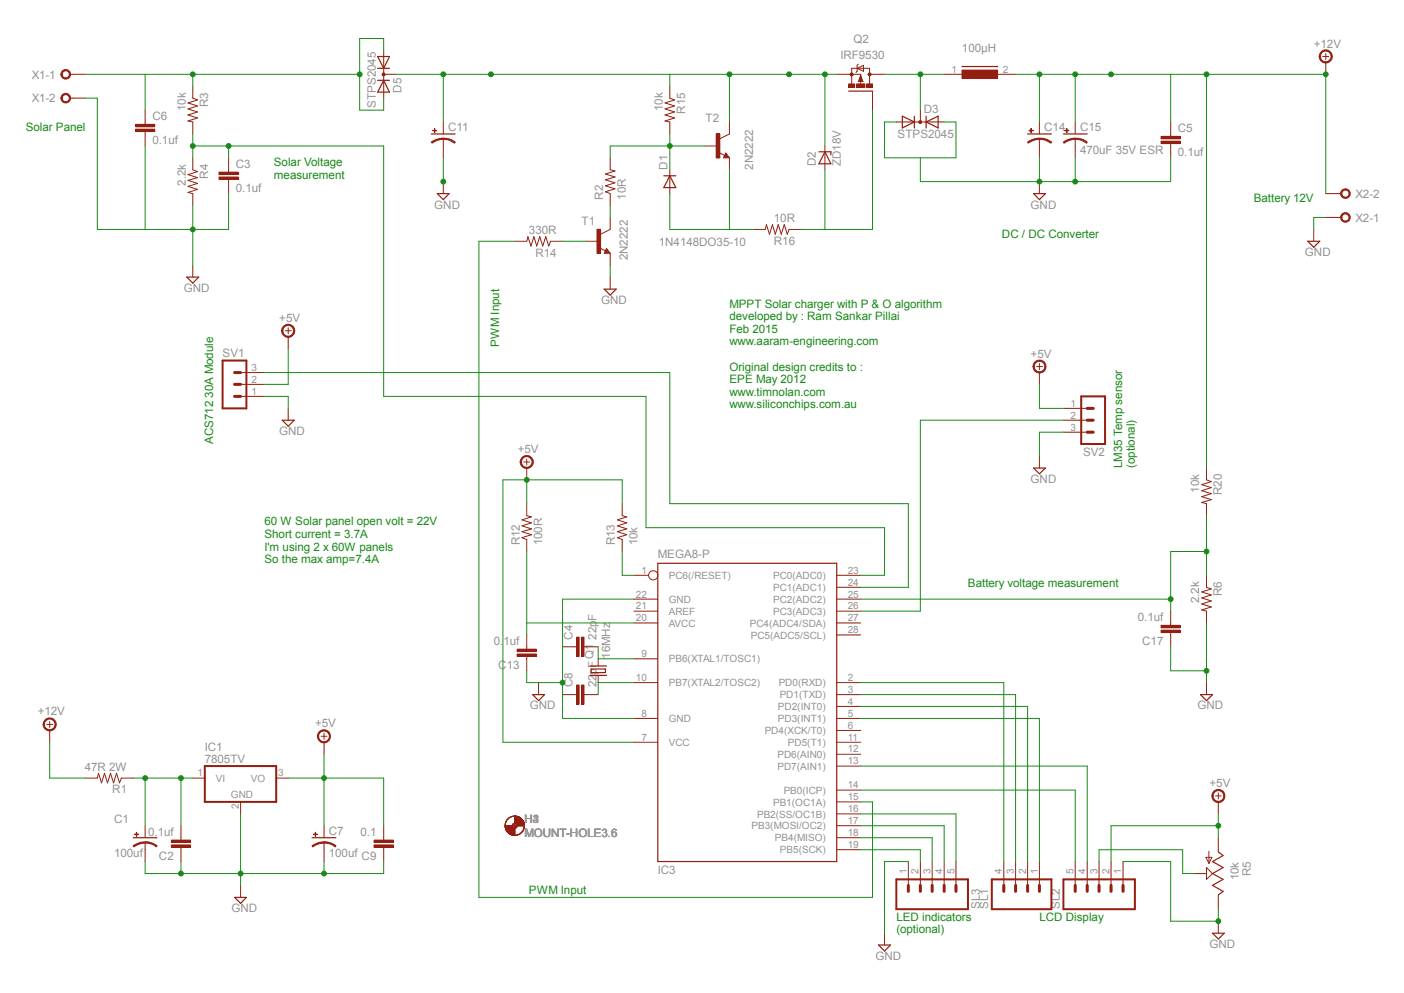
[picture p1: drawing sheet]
<svg xmlns="http://www.w3.org/2000/svg" width="297mm" height="210mm" viewBox="0 0 297 210" stroke-linecap="round" stroke-linejoin="round" font-family="sans-serif">
<path d="M179.5 19.3h5.1M139.2 119.1h37.8v63.1h-37.8z" fill="none" stroke="#941e0f" stroke-width=".25"/>
<g fill="none" stroke="#941e0f" stroke-width=".21">
<path d="M179.5 15.7h2.6v.3M181.3 14.4l1.4-.6v1.3zM181.6 13.6l-.3 .2v1.3l-.2 .2M182.1 17.1v.9M182.1 16l.4 1.2h-.9zM183.9 17.7v-3.3h-3.7v3.4M183.9 15.7h.7M184.6 19.3v1.5M134.1 139.3h5.1M134.1 126.7h5.1M134.1 129.2h5.1M134.1 131.7h5.1"/>
<path d="M134.1 121.7h3.1M177 126.7h5.1M177 129.2h5.1M177 131.7h5.1M177 134.3h5.1M177 124.2h5.1M177 121.7h5.1M134.1 144.4h5.1M134.1 151.9h5.1M134.1 157h5.1M177 144.4h5.1M177 151.9h5.1"/>
<path d="M177 157h5.1M177 159.5h5.1M177 154.5h5.1M177 149.4h5.1M177 146.9h5.1M177 179.7h5.1M177 177.2h5.1M177 174.6h5.1M177 172.1h5.1M177 169.6h5.1M177 167.1h5.1M177 162h5.1"/>
<circle cx="138.2" cy="121.7" r=".98"/>
</g>
<path d="M182.1 16.9v.2h.2l-.2-.9-.3 .9" fill="none" stroke="#941e0f" stroke-width=".34"/>
<path d="M183.7 15.5l.2-.1 .3 .1v.5h-.5l-.1-.3z" fill-rule="evenodd" fill="#941e0f"/>
<path d="M183.7 15.5l.2-.1 .3 .1v.5h-.5l-.1-.3z" fill="none" stroke="#941e0f" stroke-width=".21"/>
<path d="M179.9 15.5l.3-.1 .2 .1 .1 .2-.1 .3h-.5z" fill-rule="evenodd" fill="#941e0f"/>
<path d="M179.9 15.5l.3-.1 .2 .1 .1 .2-.1 .3h-.5z" fill="none" stroke="#941e0f" stroke-width=".21"/>
<path d="M179.5 17.8h1.3v.7h-1.3z" fill-rule="evenodd" fill="#941e0f"/>
<path d="M179.5 17.8h1.3v.7h-1.3z" fill="none" stroke="#941e0f" stroke-width=".21"/>
<path d="M183.3 17.8h1.3v.7h-1.3z" fill-rule="evenodd" fill="#941e0f"/>
<path d="M183.3 17.8h1.3v.7h-1.3z" fill="none" stroke="#941e0f" stroke-width=".21"/>
<path d="M181.2 17.8h1.8v.7h-1.8z" fill-rule="evenodd" fill="#941e0f"/>
<path d="M177 15.7h2.5M181.2 17.8h1.8v.7h-1.8zM184.6 15.7h2.5M184.6 20.8v2.5M67.9 155.7h1.3M68.5 155.1v1.2M40.8 164.6h2.5M50.9 169.6v2.5M58.4 164.6h2.6" fill="none" stroke="#941e0f" stroke-width=".21"/>
<path d="M43.3 162h15.1v7.6h-15.1z" fill="none" stroke="#941e0f" stroke-width=".42"/>
<path d="M67.5 154.8a1.38 1.38 0 0 1 2.2 .2 1.38 1.38 0 0 1-.8 2 1.38 1.38 0 0 1-1.8-1.3h.3a1.15 1.15 0 0 1 1.7-.9 1.15 1.15 0 0 1 .2 1.9 1.15 1.15 0 0 1-1.9-.6v-.4h-.3z" fill-rule="evenodd" fill="#941e0f"/>
<path d="M40.8 18.3v2.5l1 .3-2 .7 2 .6-2 .6 2 .7-2 .6 2 .6-2 .7 1 .2v2.5M40.8 33.4v2.5l1 .4-2 .6 2 .7-2 .6 2 .6-2 .6 2 .7-2 .6 1 .2v2.6M48.4 35.9v.5M48.4 37.9v.5M67.5 154.8a1.38 1.38 0 0 1 2.2 .2 1.38 1.38 0 0 1-.8 2 1.38 1.38 0 0 1-1.8-1.3h.3a1.15 1.15 0 0 1 1.7-.9 1.15 1.15 0 0 1 .2 1.9 1.15 1.15 0 0 1-1.9-.6v-.4h-.3zM68.5 157v2.5M50.9 187.2v2.6" fill="none" stroke="#941e0f" stroke-width=".21"/>
<path d="M49.6 189.8h2.5l-1.2 1.2z" fill="none" stroke="#941e0f" stroke-width=".25"/>
<path d="M46.3 37.4h4.1v.5h-4.1z" fill-rule="evenodd" fill="#941e0f"/>
<path d="M46.3 37.4h4.1v.5h-4.1z" fill="none" stroke="#941e0f" stroke-width=".21"/>
<path d="M46.3 36.4h4.1v.5h-4.1z" fill-rule="evenodd" fill="#941e0f"/>
<path d="M141.7 18.3v2.5l1 .3-2 .7 2 .6-2 .6 2 .7-2 .6 2 .6-2 .7 1 .2v2.5M46.3 36.4h4.1v.5h-4.1zM48.4 33.4v2.5M48.4 38.4v2.5M93.8 29.3v1.6M108.9 51h2.5l.3-1 .6 2 .7-2 .5 2 .7-2 .6 2 .6-2 .7 2 .4-1h2.5M129.1 58.6v2.5M159.3 48.5h2.6l.2-1 .7 2 .6-2 .6 2 .6-2 .7 2 .6-2 .6 2 .4-1h2.6" fill="none" stroke="#941e0f" stroke-width=".21"/>
<path d="M91.2 28.3h5.1M127.8 61.1h2.5l-1.2 1.3z" fill="none" stroke="#941e0f" stroke-width=".25"/>
<path d="M93.8 29.2a3.6 3.6 0 0 1 2.5 .9l-.2 .2a3.3 3.3 0 0 0-2.3-.8z" fill-rule="evenodd" fill="#941e0f"/>
<path d="M93.8 29.2a3.6 3.6 0 0 1 2.5 .9l-.2 .2a3.3 3.3 0 0 0-2.3-.8z" fill="none" stroke="#941e0f" stroke-width=".21"/>
<path d="M91.2 30.1l1.6-.8 1-.1v.3a3.9 3.9 0 0 0-2.4 .8z" fill-rule="evenodd" fill="#941e0f"/>
<path d="M91.2 30.1l1.6-.8 1-.1v.3a3.9 3.9 0 0 0-2.4 .8z" fill="none" stroke="#941e0f" stroke-width=".21"/>
<path d="M91.5 27.6l.9 .1z" fill-rule="evenodd" fill="#941e0f"/>
<path d="M91.5 27.6l.9 .1z" fill="none" stroke="#941e0f" stroke-width=".21"/>
<path d="M91.9 27.2l.1 .8z" fill-rule="evenodd" fill="#941e0f"/>
<path d="M91.9 27.2l.1 .8zM93.8 25.8v2.5M93.8 30.9v2.5M93.8 38.4v2.5" fill="none" stroke="#941e0f" stroke-width=".21"/>
<path d="M203.5 14.1h7.6M92.5 40.9h2.5l-1.2 1.3z" fill="none" stroke="#941e0f" stroke-width=".25"/>
<path d="M203.5 14.8h7.5v1.8h-7.5z" fill-rule="evenodd" fill="#941e0f"/>
<path d="M199.7 15.7h5.1M203.5 14.8h7.5v1.8h-7.5zM209.8 15.7h5M219.9 29.3v1.6" fill="none" stroke="#941e0f" stroke-width=".21"/>
<path d="M217.4 28.3h5" fill="none" stroke="#941e0f" stroke-width=".25"/>
<path d="M219.9 29.2a3.6 3.6 0 0 1 2.6 .9l-.2 .2a3.5 3.5 0 0 0-2.4-.8z" fill-rule="evenodd" fill="#941e0f"/>
<path d="M219.9 29.2a3.6 3.6 0 0 1 2.6 .9l-.2 .2a3.5 3.5 0 0 0-2.4-.8z" fill="none" stroke="#941e0f" stroke-width=".21"/>
<path d="M217.4 30.1a4 4 0 0 1 2.5-.9v.3a4.1 4.1 0 0 0-2.4 .8z" fill-rule="evenodd" fill="#941e0f"/>
<path d="M217.4 30.1a4 4 0 0 1 2.5-.9v.3a4.1 4.1 0 0 0-2.4 .8z" fill="none" stroke="#941e0f" stroke-width=".21"/>
<path d="M217.7 27.6l.8 .1z" fill-rule="evenodd" fill="#941e0f"/>
<path d="M217.7 27.6l.8 .1z" fill="none" stroke="#941e0f" stroke-width=".21"/>
<path d="M218.1 27.2v.8z" fill-rule="evenodd" fill="#941e0f"/>
<path d="M218.1 27.2v.8zM219.9 25.8v2.5M219.9 30.9v2.5M227.5 29.3v1.6" fill="none" stroke="#941e0f" stroke-width=".21"/>
<path d="M225 28.3h5" fill="none" stroke="#941e0f" stroke-width=".25"/>
<path d="M227.5 29.2a3.6 3.6 0 0 1 2.5 .9l-.1 .2a3.5 3.5 0 0 0-2.4-.8z" fill-rule="evenodd" fill="#941e0f"/>
<path d="M227.5 29.2a3.6 3.6 0 0 1 2.5 .9l-.1 .2a3.5 3.5 0 0 0-2.4-.8z" fill="none" stroke="#941e0f" stroke-width=".21"/>
<path d="M225 30.1a4 4 0 0 1 2.5-.9v.3a4.1 4.1 0 0 0-2.4 .8z" fill-rule="evenodd" fill="#941e0f"/>
<path d="M225 30.1a4 4 0 0 1 2.5-.9v.3a4.1 4.1 0 0 0-2.4 .8z" fill="none" stroke="#941e0f" stroke-width=".21"/>
<path d="M225.3 27.6l.8 .1z" fill-rule="evenodd" fill="#941e0f"/>
<path d="M225.3 27.6l.8 .1z" fill="none" stroke="#941e0f" stroke-width=".21"/>
<path d="M225.6 27.2l.1 .8z" fill-rule="evenodd" fill="#941e0f"/>
<path d="M14.8 15.7h.7M219.9 38.4v2.5M225.6 27.2l.1 .8zM227.5 25.8v2.5M227.5 30.9v2.5" fill="none" stroke="#941e0f" stroke-width=".21"/>
<path d="M218.6 40.9h2.5l-1.2 1.3z" fill="none" stroke="#941e0f" stroke-width=".25"/>
<path d="M13.2 15a1.03 1.03 0 0 1 1.6 .2 1.03 1.03 0 0 1-.6 1.5 1.03 1.03 0 0 1-1.3-1h.2a.77 .77 0 0 1 1-.8 .77 .77 0 0 1 .4 1.3 .77 .77 0 0 1-1.3-.2l-.1-.3h-.2z" fill-rule="evenodd" fill="#941e0f"/>
<path d="M13.2 15a1.03 1.03 0 0 1 1.6 .2 1.03 1.03 0 0 1-.6 1.5 1.03 1.03 0 0 1-1.3-1h.2a.77 .77 0 0 1 1-.8 .77 .77 0 0 1 .4 1.3 .77 .77 0 0 1-1.3-.2l-.1-.3h-.2zM15.5 15.7h2.6M14.8 20.8h.7" fill="none" stroke="#941e0f" stroke-width=".21"/>
<path d="M13.2 20a1.03 1.03 0 0 1 1.6 .3 1.03 1.03 0 0 1-.6 1.5 1.03 1.03 0 0 1-1.3-1h.2a.77 .77 0 0 1 1.1-.8 .77 .77 0 0 1 .3 1.3 .77 .77 0 0 1-1.3-.2l-.1-.3h-.2z" fill-rule="evenodd" fill="#941e0f"/>
<path d="M13.2 20a1.03 1.03 0 0 1 1.6 .3 1.03 1.03 0 0 1-.6 1.5 1.03 1.03 0 0 1-1.3-1h.2a.77 .77 0 0 1 1.1-.8 .77 .77 0 0 1 .3 1.3 .77 .77 0 0 1-1.3-.2l-.1-.3h-.2zM15.5 20.8h2.6M40.8 56.1v2.5M110.8 97.7h1.3M111.4 97.1v1.2M111.4 106.5v2.6l1 .2-2 .6 2 .7-2 .6 2 .6-2 .6 2 .7-2 .6 1 .4v2.5M131.6 106.5v2.6l1 .2-2 .6 2 .7-2 .6 2 .6-2 .6 2 .7-2 .6 1 .4v2.5" fill="none" stroke="#941e0f" stroke-width=".21"/>
<path d="M39.5 58.6h2.5l-1.2 1.3z" fill="none" stroke="#941e0f" stroke-width=".25"/>
<path d="M110.7 96.5a1.4 1.4 0 0 1 2 .7 1.4 1.4 0 0 1-1 1.9 1.4 1.4 0 0 1-1.7-1.4h.3a1.13 1.13 0 0 1 1.5-1.1 1.13 1.13 0 0 1 .4 1.8 1.13 1.13 0 0 1-1.8-.3l-.1-.4h-.3l.1-.5z" fill-rule="evenodd" fill="#941e0f"/>
<path d="M110.7 96.5a1.4 1.4 0 0 1 2 .7 1.4 1.4 0 0 1-1 1.9 1.4 1.4 0 0 1-1.7-1.4h.3a1.13 1.13 0 0 1 1.5-1.1 1.13 1.13 0 0 1 .4 1.8 1.13 1.13 0 0 1-1.8-.3l-.1-.4h-.3l.1-.5zM111.4 99v2.5M255.2 99v2.5l1 .4-2 .6 2 .6-2 .7 2 .6-2 .6 2 .7-2 .6 1 .2v2.6M247.6 131.7v.6M247.6 133.8v.5M113.9 144.4v2.5M255.2 144.4v2.5" fill="none" stroke="#941e0f" stroke-width=".21"/>
<path d="M112.7 146.9h2.5l-1.3 1.3zM254 146.9h2.5l-1.3 1.3z" fill="none" stroke="#941e0f" stroke-width=".25"/>
<path d="M245.6 132.3h4.1v.5h-4.1z" fill-rule="evenodd" fill="#941e0f"/>
<path d="M245.6 132.3h4.1v.5h-4.1z" fill="none" stroke="#941e0f" stroke-width=".21"/>
<path d="M245.6 133.3h4.1v.5h-4.1z" fill-rule="evenodd" fill="#941e0f"/>
<path d="M245.6 133.3h4.1v.5h-4.1zM247.6 129.2v2.5M247.6 134.3v2.5M9.9 153.2h1.2M10.5 152.6v1.2" fill="none" stroke="#941e0f" stroke-width=".21"/>
<path d="M9.5 152.3a1.39 1.39 0 0 1 2.2 .2 1.39 1.39 0 0 1-.8 2.1 1.39 1.39 0 0 1-1.8-1.4h.3a1.13 1.13 0 0 1 1.5-1.1 1.13 1.13 0 0 1 .4 1.8 1.13 1.13 0 0 1-1.8-.3l-.1-.4h-.3z" fill-rule="evenodd" fill="#941e0f"/>
<path d="M9.5 152.3a1.39 1.39 0 0 1 2.2 .2 1.39 1.39 0 0 1-.8 2.1 1.39 1.39 0 0 1-1.8-1.4h.3a1.13 1.13 0 0 1 1.5-1.1 1.13 1.13 0 0 1 .4 1.8 1.13 1.13 0 0 1-1.8-.3l-.1-.4h-.3zM10.5 154.5v2.5M18.1 164.6h2.5l.2-1.1 .7 2.1 .6-2.1 .6 2.1 .7-2.1 .6 2.1 .7-2.1 .6 2.1 .4-1h2.5M81.2 177.2v.5M81.2 179.2v.5" fill="none" stroke="#941e0f" stroke-width=".21"/>
<path d="M79.1 177.7h4.1v.5h-4.1z" fill-rule="evenodd" fill="#941e0f"/>
<path d="M79.1 177.7h4.1v.5h-4.1z" fill="none" stroke="#941e0f" stroke-width=".21"/>
<path d="M79.1 178.7h4.1v.5h-4.1z" fill-rule="evenodd" fill="#941e0f"/>
<path d="M38.3 177.2v.5M38.3 179.2v.5M79.1 178.7h4.1v.5h-4.1zM81.2 174.6v2.6M81.2 179.7v2.5" fill="none" stroke="#941e0f" stroke-width=".21"/>
<path d="M36.2 177.7h4.1v.5h-4.1z" fill-rule="evenodd" fill="#941e0f"/>
<path d="M36.2 177.7h4.1v.5h-4.1z" fill="none" stroke="#941e0f" stroke-width=".21"/>
<path d="M36.2 178.7h4.1v.5h-4.1z" fill-rule="evenodd" fill="#941e0f"/>
<path d="M279.8 12h1.3M280.4 11.3v1.3M36.2 178.7h4.1v.5h-4.1zM38.3 174.6v2.6M38.3 179.7v2.5" fill="none" stroke="#941e0f" stroke-width=".21"/>
<path d="M279.4 11.1a1.39 1.39 0 0 1 2.2 .1 1.39 1.39 0 0 1-.8 2.1 1.39 1.39 0 0 1-1.7-1.3h.2a1.13 1.13 0 0 1 1.5-1.2 1.13 1.13 0 0 1 .4 1.9 1.13 1.13 0 0 1-1.8-.4l-.1-.3h-.2z" fill-rule="evenodd" fill="#941e0f"/>
<path d="M279.4 11.1a1.39 1.39 0 0 1 2.2 .1 1.39 1.39 0 0 1-.8 2.1 1.39 1.39 0 0 1-1.7-1.3h.2a1.13 1.13 0 0 1 1.5-1.2 1.13 1.13 0 0 1 .4 1.9 1.13 1.13 0 0 1-1.8-.4l-.1-.3h-.2zM280.4 13.2v2.5M282.9 46h.8" fill="none" stroke="#941e0f" stroke-width=".21"/>
<path d="M283.9 45.2a1.03 1.03 0 0 1 1.6 .3 1.03 1.03 0 0 1-.6 1.5 1.03 1.03 0 0 1-1.3-1h.2a.77 .77 0 0 1 1.1-.8 .77 .77 0 0 1 .3 1.3 .77 .77 0 0 1-1.3-.2l-.1-.3h-.2z" fill-rule="evenodd" fill="#941e0f"/>
<path d="M280.4 46h2.5M282.9 40.9h.8M283.9 45.2a1.03 1.03 0 0 1 1.6 .3 1.03 1.03 0 0 1-.6 1.5 1.03 1.03 0 0 1-1.3-1h.2a.77 .77 0 0 1 1.1-.8 .77 .77 0 0 1 .3 1.3 .77 .77 0 0 1-1.3-.2l-.1-.3h-.2z" fill="none" stroke="#941e0f" stroke-width=".21"/>
<path d="M283.9 40.2a1.03 1.03 0 0 1 1.6 .3 1.03 1.03 0 0 1-.6 1.4 1.03 1.03 0 0 1-1.3-1h.2a.77 .77 0 0 1 1-.7 .77 .77 0 0 1 .4 1.2 .77 .77 0 0 1-1.3-.2l-.1-.3h-.2z" fill-rule="evenodd" fill="#941e0f"/>
<g fill="none" stroke="#941e0f" stroke-width=".21">
<path d="M277.9 48.5v2.5M280.4 40.9h2.5M283.9 40.2a1.03 1.03 0 0 1 1.6 .3 1.03 1.03 0 0 1-.6 1.4 1.03 1.03 0 0 1-1.3-1h.2a.77 .77 0 0 1 1-.7 .77 .77 0 0 1 .4 1.2 .77 .77 0 0 1-1.3-.2l-.1-.3h-.2zM257.1 168.3h1.3M257.7 167.7v1.3M212.3 182.2v5M214.8 182.2v5M217.4 182.2v5M219.9 182.2v5M227.5 182.2v5M230 182.2v5M232.5 182.2v5"/>
<path d="M235 182.2v5M237.6 182.2v5M257.7 194.8v2.6"/>
</g>
<path d="M276.6 51h2.6l-1.3 1.3zM256.5 197.4h2.5l-1.3 1.2z" fill="none" stroke="#941e0f" stroke-width=".25"/>
<path d="M209.8 186h12.6v6.3h-12.6zM225 186h15.1v6.3h-15.1z" fill="none" stroke="#941e0f" stroke-width=".42"/>
<path d="M212.3 187.2v1.3M214.8 187.2v1.3M217.4 187.2v1.3M219.9 187.2v1.3M227.5 187.2v1.3M230 187.2v1.3M232.5 187.2v1.3M235 187.2v1.3M237.6 187.2v1.3" fill="none" stroke="#941e0f" stroke-width=".63"/>
<path d="M256.7 167.4a1.39 1.39 0 0 1 2.2 .1 1.39 1.39 0 0 1-.7 2.1 1.39 1.39 0 0 1-1.8-1.3h.2a1.16 1.16 0 0 1 1.7-.9 1.16 1.16 0 0 1 .2 1.9 1.16 1.16 0 0 1-1.8-.6l-.1-.4h-.2z" fill-rule="evenodd" fill="#941e0f"/>
<path d="M30.7 178.2v1.5M256.7 167.4a1.39 1.39 0 0 1 2.2 .1 1.39 1.39 0 0 1-.7 2.1 1.39 1.39 0 0 1-1.8-1.3h.2a1.16 1.16 0 0 1 1.7-.9 1.16 1.16 0 0 1 .2 1.9 1.16 1.16 0 0 1-1.8-.6l-.1-.4h-.2zM257.7 169.6v2.5" fill="none" stroke="#941e0f" stroke-width=".21"/>
<path d="M28.2 177.2h5" fill="none" stroke="#941e0f" stroke-width=".25"/>
<path d="M30.7 178a4 4 0 0 1 2.5 .9l-.1 .2a3.6 3.6 0 0 0-2.4-.8z" fill-rule="evenodd" fill="#941e0f"/>
<path d="M30.7 178a4 4 0 0 1 2.5 .9l-.1 .2a3.6 3.6 0 0 0-2.4-.8z" fill="none" stroke="#941e0f" stroke-width=".21"/>
<path d="M28.2 178.9l.2-.2a3.7 3.7 0 0 1 2.3-.6v.2a3.9 3.9 0 0 0-2.4 .8z" fill-rule="evenodd" fill="#941e0f"/>
<path d="M28.2 178.9l.2-.2a3.7 3.7 0 0 1 2.3-.6v.2a3.9 3.9 0 0 0-2.4 .8z" fill="none" stroke="#941e0f" stroke-width=".21"/>
<path d="M28.5 176.4l.8 .1z" fill-rule="evenodd" fill="#941e0f"/>
<path d="M28.5 176.4l.8 .1z" fill="none" stroke="#941e0f" stroke-width=".21"/>
<path d="M28.8 176l.1 .9z" fill-rule="evenodd" fill="#941e0f"/>
<path d="M28.8 176l.1 .9zM30.7 174.6v2.6M30.7 179.7v2.5M68.5 178.2v1.5" fill="none" stroke="#941e0f" stroke-width=".21"/>
<path d="M66 177.2h5" fill="none" stroke="#941e0f" stroke-width=".25"/>
<path d="M68.5 178a4 4 0 0 1 2.6 .9l-.2 .2a3.6 3.6 0 0 0-2.4-.8z" fill-rule="evenodd" fill="#941e0f"/>
<path d="M68.5 178a4 4 0 0 1 2.6 .9l-.2 .2a3.6 3.6 0 0 0-2.4-.8z" fill="none" stroke="#941e0f" stroke-width=".21"/>
<path d="M66 178.9l.3-.2a3.7 3.7 0 0 1 2.2-.6v.2a3.9 3.9 0 0 0-2.3 .8z" fill-rule="evenodd" fill="#941e0f"/>
<path d="M66 178.9l.3-.2a3.7 3.7 0 0 1 2.2-.6v.2a3.9 3.9 0 0 0-2.3 .8z" fill="none" stroke="#941e0f" stroke-width=".21"/>
<path d="M66.3 176.4l.8 .1z" fill-rule="evenodd" fill="#941e0f"/>
<path d="M66.3 176.4l.8 .1z" fill="none" stroke="#941e0f" stroke-width=".21"/>
<path d="M66.7 176l.1 .9z" fill-rule="evenodd" fill="#941e0f"/>
<path d="M81.2 13.2v5.1M66.7 176l.1 .9zM68.5 174.6v2.6M68.5 179.7v2.5" fill="none" stroke="#941e0f" stroke-width=".21"/>
<path d="M79.9 12h2.5l-1.2 2.4zM79.9 14.4h2.5M79.9 17h2.5M81.2 17l1.2 2.5h-2.5z" fill="none" stroke="#941e0f" stroke-width=".25"/>
<path d="M80.9 15.5l.3-.1 .2 .1v.5h-.5z" fill-rule="evenodd" fill="#941e0f"/>
<path d="M80.9 15.5l.3-.1 .2 .1v.5h-.5zM81.2 10.7v2.5M81.2 18.3v2.5M81.2 15.7h2.5M126.9 52.5l1.2 .6M128.3 52.5l.8 1.1h-1.3zM129.1 48.5l-2.1 1" fill="none" stroke="#941e0f" stroke-width=".21"/>
<path d="M128.3 53.1l.1 .2h-.3l.2-.5 .5 .6h-.7" fill="none" stroke="#941e0f" stroke-width=".25"/>
<path d="M126.3 48.5h.7v5.1h-.7z" fill-rule="evenodd" fill="#941e0f"/>
<path d="M152.1 32.3l1.2 .6M153.5 32.4l.8 1h-1.3zM154.3 28.3l-2 1M124 51h2.5M126.3 48.5h.7v5.1h-.7zM129.1 46v2.5M129.1 53.6v2.5" fill="none" stroke="#941e0f" stroke-width=".21"/>
<path d="M153.5 32.9l.2 .2h-.4l.2-.5 .6 .6h-.8" fill="none" stroke="#941e0f" stroke-width=".25"/>
<path d="M151.5 28.3h.8v5.1h-.8z" fill-rule="evenodd" fill="#941e0f"/>
<path d="M129.1 33.4v2.5l1 .3-2 .6 2 .6-2 .6 2 .7-2 .6 2 .6-2 .7 1 .3v2.6M141.7 35.9v5M149.3 30.9h2.5M151.5 28.3h.8v5.1h-.8zM154.3 25.8v2.5M154.3 33.4v2.5M174.5 30.9v5M192.1 25.8h5.1" fill="none" stroke="#941e0f" stroke-width=".21"/>
<path d="M140.4 37.2h2.6M141.7 37.2l1.3 2.5h-2.6zM173.2 32.1h2.6v.6M174.5 32.1l1.3 2.5h-2.6zM190.9 24.6l2.5 1.2-2.5 1.3zM193.4 24.6v2.5M195.9 25.8l2.6-1.2v2.5zM195.9 24.6v2.5" fill="none" stroke="#941e0f" stroke-width=".25"/>
<path d="M194.4 25.6h.5v.4h-.5z" fill-rule="evenodd" fill="#941e0f"/>
<path d="M189.6 25.8h2.5M194.4 25.6h.5v.4h-.5zM194.7 23.3v2.5M197.2 25.8h2.5M50.9 78.8h5M60.3 69.9h1.3M61 69.3v1.3M50.9 83.8h5M50.9 81.3h5" fill="none" stroke="#941e0f" stroke-width=".21"/>
<path d="M47.1 76.3h5v10.1h-5z" fill="none" stroke="#941e0f" stroke-width=".42"/>
<path d="M49.6 78.8h1.3M49.6 81.3h1.3M49.6 83.8h1.3" fill="none" stroke="#941e0f" stroke-width=".63"/>
<path d="M59.9 69.1a1.4 1.4 0 0 1 2.2 .1 1.4 1.4 0 0 1-.8 2.1 1.4 1.4 0 0 1-1.7-1.4h.2a1.13 1.13 0 0 1 1.6-1.1 1.13 1.13 0 0 1 .4 1.9 1.13 1.13 0 0 1-1.9-.4l-.1-.4h-.2z" fill-rule="evenodd" fill="#941e0f"/>
<path d="M59.9 69.1a1.4 1.4 0 0 1 2.2 .1 1.4 1.4 0 0 1-.8 2.1 1.4 1.4 0 0 1-1.7-1.4h.2a1.13 1.13 0 0 1 1.6-1.1 1.13 1.13 0 0 1 .4 1.9 1.13 1.13 0 0 1-1.9-.4l-.1-.4h-.2zM61 71.2v2.6M219.3 77.5h1.2M219.9 76.9v1.3M61 86.4v2.5M225 86.4h5M225 88.9h5M225 91.4h5" fill="none" stroke="#941e0f" stroke-width=".21"/>
<path d="M59.7 88.9h2.5l-1.2 1.2z" fill="none" stroke="#941e0f" stroke-width=".25"/>
<path d="M228.7 83.8h5.1v10.1h-5.1z" fill="none" stroke="#941e0f" stroke-width=".42"/>
<path d="M230 91.4h1.3M230 88.9h1.3M230 86.4h1.3" fill="none" stroke="#941e0f" stroke-width=".63"/>
<path d="M218.8 76.6a1.38 1.38 0 0 1 2.2 .1 1.38 1.38 0 0 1-.7 2.1 1.38 1.38 0 0 1-1.8-1.3h.3a1.15 1.15 0 0 1 1.6-.9 1.15 1.15 0 0 1 .2 1.9 1.15 1.15 0 0 1-1.8-.6v-.4h-.3z" fill-rule="evenodd" fill="#941e0f"/>
<path d="M218.8 76.6a1.38 1.38 0 0 1 2.2 .1 1.38 1.38 0 0 1-.7 2.1 1.38 1.38 0 0 1-1.8-1.3h.3a1.15 1.15 0 0 1 1.6-.9 1.15 1.15 0 0 1 .2 1.9 1.15 1.15 0 0 1-1.8-.6v-.4h-.3zM219.9 78.8v2.5M219.9 96.4v2.6M121.5 136.8h.5M123.5 136.8h.5M126.5 139.3v1.5M126.5 142.8v1.6" fill="none" stroke="#941e0f" stroke-width=".21"/>
<path d="M218.6 99h2.5l-1.2 1.2zM124.8 140.8h3.5M124.8 142.8h3.5M125.1 141.5h3v.7h-3z" fill="none" stroke="#941e0f" stroke-width=".25"/>
<path d="M123 134.7h.5v4.1h-.5z" fill-rule="evenodd" fill="#941e0f"/>
<path d="M123 134.7h.5v4.1h-.5z" fill="none" stroke="#941e0f" stroke-width=".21"/>
<path d="M122 134.7h.5v4.1h-.5z" fill-rule="evenodd" fill="#941e0f"/>
<path d="M119 136.8h2.5M122 134.7h.5v4.1h-.5zM124 136.8h2.5M121.5 146.9h.5M123.5 146.9h.5" fill="none" stroke="#941e0f" stroke-width=".21"/>
<path d="M123 144.9h.5v4h-.5z" fill-rule="evenodd" fill="#941e0f"/>
<path d="M123 144.9h.5v4h-.5z" fill="none" stroke="#941e0f" stroke-width=".21"/>
<path d="M122 144.9h.5v4h-.5z" fill-rule="evenodd" fill="#941e0f"/>
<path d="M111.4 136.8v.5M111.4 138.8v.5M119 146.9h2.5M122 144.9h.5v4h-.5zM124 146.9h2.5" fill="none" stroke="#941e0f" stroke-width=".21"/>
<path d="M109.4 137.3h4.1v.5h-4.1z" fill-rule="evenodd" fill="#941e0f"/>
<path d="M109.4 137.3h4.1v.5h-4.1z" fill="none" stroke="#941e0f" stroke-width=".21"/>
<path d="M109.4 138.3h4.1v.5h-4.1z" fill-rule="evenodd" fill="#941e0f"/>
<path d="M247.6 28.3v.5M247.6 30.4v.5M109.4 138.3h4.1v.5h-4.1zM111.4 134.3v2.5M111.4 139.3v2.6" fill="none" stroke="#941e0f" stroke-width=".21"/>
<path d="M245.6 29.9h4.1v.5h-4.1z" fill-rule="evenodd" fill="#941e0f"/>
<path d="M245.6 29.9h4.1v.5h-4.1z" fill="none" stroke="#941e0f" stroke-width=".21"/>
<path d="M245.6 28.8h4.1v.5h-4.1z" fill-rule="evenodd" fill="#941e0f"/>
<path d="M30.7 25.8v.5M30.7 27.8v.5M245.6 28.8h4.1v.5h-4.1zM247.6 25.8v2.5M247.6 30.9v2.5" fill="none" stroke="#941e0f" stroke-width=".21"/>
<path d="M28.7 27.3h4v.5h-4z" fill-rule="evenodd" fill="#941e0f"/>
<path d="M28.7 27.3h4v.5h-4z" fill="none" stroke="#941e0f" stroke-width=".21"/>
<path d="M28.7 26.3h4v.5h-4z" fill-rule="evenodd" fill="#941e0f"/>
<path d="M28.7 26.3h4v.5h-4zM30.7 23.3v2.5M30.7 28.3v2.6M255.2 121.7v2.5l1 .3-2 .7 2 .6-2 .7 2 .6-2 .6 2 .7-2 .6 1 .2v2.5M257.7 177.2v3M252.7 184.7h2.5M255.1 181.3h1.3l-.7 1.3zM255.2 183.5l1.3 1.2-1.3 1.3zM255.7 180v2.6M257.7 189.3v3" fill="none" stroke="#941e0f" stroke-width=".21"/>
<path d="M257.7 180.2l1 .7-2.2 1.3 2.2 1.3-2.2 1.2 2.2 1.3-2.2 1.2 2.2 1.3-1 .8" fill="none" stroke="#941e0f" stroke-width=".25"/>
<path d="M108.9 172.6a1.91 1.91 0 0 1 2 2h-1.5l-.1-.3-.4-.2z" fill-rule="evenodd" fill="#941e0f"/>
<path d="M108.9 172.6a1.91 1.91 0 0 1 2 2h-1.5l-.1-.3-.4-.2z" fill="none" stroke="#941e0f" stroke-width=".21"/>
<path d="M106.9 174.6h1.5l.1 .4 .4 .1v1.6a1.99 1.99 0 0 1-2-2.1z" fill-rule="evenodd" fill="#941e0f"/>
<g fill="none" stroke="#941e0f" stroke-width=".21">
<path d="M106.9 174.6h1.5l.1 .4 .4 .1v1.6a1.99 1.99 0 0 1-2-2.1zM108.4 174.6h1M108.9 174.1v1"/>
<circle cx="108.9" cy="174.6" r="2.04"/>
<circle cx="108.9" cy="174.6" r=".51"/>
</g>
<path d="M108.9 172.6a1.91 1.91 0 0 1 2 2h-1.5l-.1-.3-.4-.2z" fill-rule="evenodd" fill="#941e0f"/>
<path d="M108.9 172.6a1.91 1.91 0 0 1 2 2h-1.5l-.1-.3-.4-.2z" fill="none" stroke="#941e0f" stroke-width=".21"/>
<path d="M106.9 174.6h1.5l.1 .4 .4 .1v1.6a1.99 1.99 0 0 1-2-2.1z" fill-rule="evenodd" fill="#941e0f"/>
<g fill="none" stroke="#941e0f" stroke-width=".21">
<path d="M106.9 174.6h1.5l.1 .4 .4 .1v1.6a1.99 1.99 0 0 1-2-2.1zM108.4 174.6h1M108.9 174.1v1"/>
<circle cx="108.9" cy="174.6" r="2.04"/>
<circle cx="108.9" cy="174.6" r=".51"/>
</g>
<path d="M108.9 172.6a1.91 1.91 0 0 1 2 2h-1.5l-.1-.3-.4-.2z" fill-rule="evenodd" fill="#941e0f"/>
<path d="M108.9 172.6a1.91 1.91 0 0 1 2 2h-1.5l-.1-.3-.4-.2z" fill="none" stroke="#941e0f" stroke-width=".21"/>
<path d="M106.9 174.6h1.5l.1 .4 .4 .1v1.6a1.99 1.99 0 0 1-2-2.1z" fill-rule="evenodd" fill="#941e0f"/>
<g fill="none" stroke="#941e0f" stroke-width=".21">
<path d="M106.9 174.6h1.5l.1 .4 .4 .1v1.6a1.99 1.99 0 0 1-2-2.1zM108.4 174.6h1M108.9 174.1v1"/>
<circle cx="108.9" cy="174.6" r="2.04"/>
<circle cx="108.9" cy="174.6" r=".51"/>
</g>
<path d="M108.9 172.6a1.91 1.91 0 0 1 2 2h-1.5l-.1-.3-.4-.2z" fill-rule="evenodd" fill="#941e0f"/>
<path d="M108.9 172.6a1.91 1.91 0 0 1 2 2h-1.5l-.1-.3-.4-.2z" fill="none" stroke="#941e0f" stroke-width=".21"/>
<path d="M106.9 174.6h1.5l.1 .4 .4 .1v1.6a1.99 1.99 0 0 1-2-2.1z" fill-rule="evenodd" fill="#941e0f"/>
<g fill="none" stroke="#941e0f" stroke-width=".21">
<path d="M106.9 174.6h1.5l.1 .4 .4 .1v1.6a1.99 1.99 0 0 1-2-2.1zM108.4 174.6h1M108.9 174.1v1M187.1 197.4v2.5M192.1 182.2v5M194.7 182.2v5M197.2 182.2v5M199.7 182.2v5M202.2 182.2v5"/>
<circle cx="108.9" cy="174.6" r="2.04"/>
<circle cx="108.9" cy="174.6" r=".51"/>
</g>
<path d="M189.6 186h15.2v6.3h-15.2z" fill="none" stroke="#941e0f" stroke-width=".42"/>
<path d="M192.1 187.2v1.3M194.7 187.2v1.3M197.2 187.2v1.3M199.7 187.2v1.3M202.2 187.2v1.3" fill="none" stroke="#941e0f" stroke-width=".63"/>
<path d="M185.8 199.9h2.6l-1.3 1.2z" fill="none" stroke="#941e0f" stroke-width=".25"/>
<path d="M68.5 159.5v15.1M61 164.6h7.5" fill="none" stroke="#198919" stroke-width=".21"/>
<circle cx="68.5" cy="164.6" r=".51" fill="#198919"/>
<g fill="none" stroke="#198919" stroke-width=".21">
<path d="M111.4 101.5v5M131.6 106.5v-5h-25.2v55.5h27.7M68.5 164.6h12.7v10"/>
<circle cx="68.5" cy="164.6" r=".51"/>
</g>
<circle cx="111.4" cy="101.5" r=".51" fill="#198919"/>
<g fill="none" stroke="#198919" stroke-width=".21">
<path d="M257.7 174.6h-22.7v7.6M257.7 172.1v5.1"/>
<circle cx="111.4" cy="101.5" r=".51"/>
</g>
<circle cx="257.7" cy="174.6" r=".51" fill="#198919"/>
<g fill="none" stroke="#198919" stroke-width=".21">
<path d="M61 73.8v7.5h-5.1M219.9 81.3v5.1h5.1M50.9 172.1v15.1M68.5 182.2v2.5M81.2 182.2v2.5h-30.3"/>
<circle cx="257.7" cy="174.6" r=".51"/>
</g>
<circle cx="68.5" cy="184.7" r=".51" fill="#198919"/>
<circle cx="68.5" cy="184.7" r=".51" fill="none" stroke="#198919" stroke-width=".21"/>
<circle cx="50.9" cy="184.7" r=".51" fill="#198919"/>
<g fill="none" stroke="#198919" stroke-width=".21">
<path d="M30.7 182.2v2.5h20.2M38.3 182.2v2.5"/>
<circle cx="50.9" cy="184.7" r=".51"/>
</g>
<circle cx="38.3" cy="184.7" r=".51" fill="#198919"/>
<g fill="none" stroke="#198919" stroke-width=".21">
<path d="M93.8 33.4v5"/>
<circle cx="38.3" cy="184.7" r=".51"/>
</g>
<circle cx="93.8" cy="38.4" r=".51" fill="#198919"/>
<g fill="none" stroke="#198919" stroke-width=".21">
<path d="M219.9 33.4v5h7.6v-5"/>
<circle cx="93.8" cy="38.4" r=".51"/>
</g>
<circle cx="227.4" cy="38.4" r=".51" fill="#198919"/>
<g fill="none" stroke="#198919" stroke-width=".21">
<path d="M194.7 38.4h25.2"/>
<circle cx="227.4" cy="38.4" r=".51"/>
</g>
<circle cx="219.9" cy="38.4" r=".51" fill="#198919"/>
<g fill="none" stroke="#198919" stroke-width=".21">
<path d="M189.6 25.8h-2.5v7.6h15.1v-7.6h-2.5M194.7 33.4v5M247.6 33.4v5h-20.1M134.1 126.7h-15.1v10.1M113.9 144.4h5.1"/>
<circle cx="219.9" cy="38.4" r=".51"/>
</g>
<circle cx="119" cy="144.4" r=".51" fill="#198919"/>
<g fill="none" stroke="#198919" stroke-width=".21">
<path d="M119 136.8v15.1h15.1M255.2 131.7v12.7M111.4 141.9v2.5h2.5"/>
<circle cx="119" cy="144.4" r=".51"/>
</g>
<circle cx="255.2" cy="141.9" r=".51" fill="#198919"/>
<g fill="none" stroke="#198919" stroke-width=".21">
<path d="M280.4 46h-2.5v2.5M247.6 136.8v5.1h7.6M237.6 182.2h10v12.6h10.1v-2.5"/>
<circle cx="255.2" cy="141.9" r=".51"/>
</g>
<circle cx="257.7" cy="194.8" r=".51" fill="#198919"/>
<g fill="none" stroke="#198919" stroke-width=".21">
<path d="M18.1 20.8h2.5v27.7h27.8v-7.6M40.8 43.5v12.6"/>
<circle cx="257.7" cy="194.8" r=".51"/>
</g>
<circle cx="40.8" cy="48.5" r=".51" fill="#198919"/>
<g fill="none" stroke="#198919" stroke-width=".21">
<path d="M30.7 30.9v17.6M40.8 28.3v5.1M40.8 30.9h7.6v2.5M129.1 56.1v2.5M55.9 83.8h5.1v2.6M81.2 83.8h55.5v27.8h50.4v10.1h-5M225 91.4h-5.1v5M192.1 182.2h-5v15.2"/>
<circle cx="40.8" cy="48.5" r=".51"/>
</g>
<circle cx="40.8" cy="30.9" r=".51" fill="#198919"/>
<circle cx="40.8" cy="30.9" r=".51" fill="none" stroke="#198919" stroke-width=".21"/>
<circle cx="48.4" cy="30.9" r=".51" fill="#198919"/>
<g fill="none" stroke="#198919" stroke-width=".21">
<path d="M174.5 15.7h2.5M48.4 30.9h32.8v52.9M174.5 35.9v12.6M184.6 23.3v25.2h-15.1M119 51h5"/>
<circle cx="48.4" cy="30.9" r=".51"/>
</g>
<circle cx="166.9" cy="15.7" r=".51" fill="#198919"/>
<g fill="none" stroke="#198919" stroke-width=".21">
<path d="M174.5 15.7h-80.7v10.1"/>
<circle cx="166.9" cy="15.7" r=".51"/>
</g>
<circle cx="103.8" cy="15.7" r=".51" fill="#198919"/>
<g fill="none" stroke="#198919" stroke-width=".21">
<path d="M83.7 15.7h10.1"/>
<circle cx="103.8" cy="15.7" r=".51"/>
</g>
<circle cx="93.8" cy="15.7" r=".51" fill="#198919"/>
<g fill="none" stroke="#198919" stroke-width=".21">
<path d="M141.7 15.7v2.6M154.3 15.7v10.1M174.5 15.7v15.2"/>
<circle cx="93.8" cy="15.7" r=".51"/>
</g>
<circle cx="154.3" cy="15.7" r=".51" fill="#198919"/>
<circle cx="154.3" cy="15.7" r=".51" fill="none" stroke="#198919" stroke-width=".21"/>
<circle cx="174.5" cy="15.7" r=".51" fill="#198919"/>
<g fill="none" stroke="#198919" stroke-width=".21">
<path d="M187.1 15.7h12.6"/>
<circle cx="174.5" cy="15.7" r=".51"/>
</g>
<circle cx="194.7" cy="15.7" r=".51" fill="#198919"/>
<g fill="none" stroke="#198919" stroke-width=".21">
<path d="M194.7 15.7v7.6M108.9 51h-7.6v138.8h83.3v-20.2h-2.5M55.9 78.8h85.8v27.7h50.4v17.7h-10M111.4 116.6v17.7M131.6 116.6v5.1h2.5M111.4 131.7h22.7M247.6 126.7v2.5"/>
<circle cx="194.7" cy="15.7" r=".51"/>
</g>
<circle cx="247.6" cy="126.7" r=".51" fill="#198919"/>
<g fill="none" stroke="#198919" stroke-width=".21">
<path d="M255.2 109.1v7.5h-7.6v10.1"/>
<circle cx="247.6" cy="126.7" r=".51"/>
</g>
<circle cx="255.2" cy="116.6" r=".51" fill="#198919"/>
<g fill="none" stroke="#198919" stroke-width=".21">
<path d="M214.8 15.7h40.4M219.9 15.7v10.1M255.2 116.6v5.1M182.1 126.7h65.5M10.5 157v7.6h7.6"/>
<circle cx="255.2" cy="116.6" r=".51"/>
</g>
<circle cx="219.9" cy="15.7" r=".51" fill="#198919"/>
<g fill="none" stroke="#198919" stroke-width=".21">
<path d="M227.5 15.7v10.1"/>
<circle cx="219.9" cy="15.7" r=".51"/>
</g>
<circle cx="227.4" cy="15.7" r=".51" fill="#198919"/>
<circle cx="227.4" cy="15.7" r=".51" fill="none" stroke="#198919" stroke-width=".21"/>
<circle cx="235" cy="15.7" r=".51" fill="#198919"/>
<g fill="none" stroke="#198919" stroke-width=".21">
<path d="M280.4 40.9v-25.2h-25.2v83.3"/>
<circle cx="235" cy="15.7" r=".51"/>
</g>
<circle cx="255.2" cy="15.7" r=".51" fill="#198919"/>
<circle cx="255.2" cy="15.7" r=".51" fill="none" stroke="#198919" stroke-width=".21"/>
<circle cx="280.4" cy="15.7" r=".51" fill="#198919"/>
<g fill="none" stroke="#198919" stroke-width=".21">
<path d="M247.6 15.7v10.1M28.2 164.6h12.6M30.7 164.6v10"/>
<circle cx="280.4" cy="15.7" r=".51"/>
</g>
<circle cx="30.7" cy="164.6" r=".51" fill="#198919"/>
<g fill="none" stroke="#198919" stroke-width=".21">
<path d="M38.3 164.6v10"/>
<circle cx="30.7" cy="164.6" r=".51"/>
</g>
<circle cx="38.3" cy="164.6" r=".51" fill="#198919"/>
<g fill="none" stroke="#198919" stroke-width=".21">
<path d="M141.7 28.3v7.6M149.3 30.9h-20.2v2.5M129.1 43.5v2.5M182.1 151.9h37.8v30.3M182.1 149.4h35.3v32.8M182.1 146.9h32.7v35.3M182.1 144.4h30.2v37.8M232.5 182.2v-2.5h17.7v5h2.5"/>
<circle cx="38.3" cy="164.6" r=".51"/>
</g>
<circle cx="141.7" cy="30.9" r=".51" fill="#198919"/>
<g fill="none" stroke="#198919" stroke-width=".21">
<path d="M18.1 15.7h58M40.8 15.7v2.6M81.2 10.7v-2.6h-5.1v15.2h5.1v-2.5M154.3 35.9v12.6M141.7 40.9v7.6h17.6M225 88.9h-30.3v40.3h-12.6M126.5 136.8v2.5h7.6M134.1 144.4h-7.6v2.5"/>
<circle cx="141.7" cy="30.9" r=".51"/>
</g>
<circle cx="40.8" cy="15.7" r=".51" fill="#198919"/>
<circle cx="40.8" cy="15.7" r=".51" fill="none" stroke="#198919" stroke-width=".21"/>
<circle cx="76.1" cy="15.7" r=".51" fill="#198919"/>
<g fill="none" stroke="#198919" stroke-width=".21">
<path d="M30.7 15.7v7.6M182.1 167.1h45.4v15.1M182.1 162h47.9v20.2M182.1 177.2h15.1v5M182.1 174.6h17.6v7.6M182.1 172.1h20.1v10.1M182.1 179.7h12.6v2.5"/>
<circle cx="76.1" cy="15.7" r=".51"/>
</g>
<g font-size="2.5" fill="#929292">
<text x="180.6" y="9.2">Q2</text>
<text x="203.5" y="10.9">100µH</text>
<text x="277.9" y="10">+12V</text>
<text x="6.7" y="16.6">X1-1</text>
<text x="177.8" y="12.5">IRF9530</text>
<text x="6.7" y="21.6">X1-2</text>
<text x="39.3" y="23.5" transform="rotate(-90 39.3 23.5)">10k</text>
<text x="44" y="22.7" transform="rotate(-90 44 22.7)">R3</text>
<text x="79.5" y="22.8" transform="rotate(-90 79.5 22.8)">STPS2045</text>
<text x="84.9" y="19.6" transform="rotate(-90 84.9 19.6)">D5</text>
<text x="140.2" y="23.5" transform="rotate(-90 140.2 23.5)">10k</text>
<text x="195.4" y="23.8">D3</text>
<text x="32.2" y="25.5">C6</text>
<text x="94.8" y="27.7">C11</text>
<text x="145" y="24" transform="rotate(-90 145 24)">R15</text>
<text x="149.3" y="25.8">T2</text>
<text x="189.9" y="29.3">STPS2045</text>
<text x="220.9" y="27.7">C14</text>
<text x="228.5" y="27.7">C15</text>
<text x="249.2" y="28">C5</text>
<text x="32.2" y="30.5">0.1uf</text>
<text x="49.9" y="35.5">C3</text>
<text x="141.2" y="35.9" transform="rotate(-90 141.2 35.9)">D1</text>
<text x="159.3" y="35.9" transform="rotate(-90 159.3 35.9)">2N2222</text>
<text x="172.6" y="35.1" transform="rotate(-90 172.6 35.1)">D2</text>
<text x="177.9" y="35.1" transform="rotate(-90 177.9 35.1)">ZD18V</text>
<text x="228.5" y="32.5">470uF 35V ESR</text>
<text x="249.2" y="33">0.1uf</text>
<text x="39.3" y="39.3" transform="rotate(-90 39.3 39.3)">2.2k</text>
<text x="44" y="37.8" transform="rotate(-90 44 37.8)">R4</text>
<text x="49.9" y="40.6">0.1uf</text>
<text x="286.8" y="41.8">X2-2</text>
<text x="91.9" y="44.1">GND</text>
<text x="123" y="47.5">T1</text>
<text x="127.6" y="42.2" transform="rotate(-90 127.6 42.2)">R2</text>
<text x="132.4" y="42.2" transform="rotate(-90 132.4 42.2)">10R</text>
<text x="163.7" y="47">10R</text>
<text x="218" y="44.1">GND</text>
<text x="286.8" y="46.9">X2-1</text>
<text x="111.9" y="49.5">330R</text>
<text x="139.4" y="52">1N4148DO35-10</text>
<text x="163.7" y="51.8">R16</text>
<text x="113.2" y="54.3">R14</text>
<text x="132.8" y="55.1" transform="rotate(-90 132.8 55.1)">2N2222</text>
<text x="276" y="54.2">GND</text>
<text x="38.9" y="61.8">GND</text>
<text x="127.2" y="64.3">GND</text>
<text x="59.1" y="68.1">+5V</text>
<text x="47.1" y="75.5">SV1</text>
<text x="218" y="75.6">+5V</text>
<text x="59.1" y="92">GND</text>
<text x="109.5" y="95.8">+5V</text>
<text x="229.1" y="96.4">SV2</text>
<text x="218" y="102.1">GND</text>
<text x="253.7" y="104.2" transform="rotate(-90 253.7 104.2)">10k</text>
<text x="258.5" y="104.7" transform="rotate(-90 258.5 104.7)">R20</text>
<text x="109.9" y="115.4" transform="rotate(-90 109.9 115.4)">R12</text>
<text x="114.7" y="115.4" transform="rotate(-90 114.7 115.4)">100R</text>
<text x="130.1" y="115.4" transform="rotate(-90 130.1 115.4)">R13</text>
<text x="134.9" y="115.4" transform="rotate(-90 134.9 115.4)">10k</text>
<text x="139.2" y="117.9">MEGA8-P</text>
<text x="240.7" y="131.4">0.1uf</text>
<text x="253.7" y="127.6" transform="rotate(-90 253.7 127.6)">2.2k</text>
<text x="258.5" y="126.1" transform="rotate(-90 258.5 126.1)">R6</text>
<text x="104.5" y="136.4">0.1uf</text>
<text x="121.1" y="135.3" transform="rotate(-90 121.1 135.3)">C4</text>
<text x="126.2" y="135.3" transform="rotate(-90 126.2 135.3)">22pF</text>
<text x="241.6" y="136.4">C17</text>
<text x="105.4" y="141.5">C13</text>
<text x="129.1" y="139.3" transform="rotate(-90 129.1 139.3)">16MHz</text>
<text x="121.1" y="145.4" transform="rotate(-90 121.1 145.4)">C8</text>
<text x="126.2" y="145.4" transform="rotate(-90 126.2 145.4)">22pF Q1</text>
<text x="8" y="151.3">+12V</text>
<text x="66.6" y="153.8">+5V</text>
<text x="112.1" y="150">GND</text>
<text x="253.3" y="150">GND</text>
<text x="43.3" y="161.4">7805TV</text>
<text x="43.3" y="158.9">IC1</text>
<text x="17.9" y="163.1">47R 2W</text>
<text x="23.8" y="167.8">R1</text>
<text x="255.9" y="166.5">+5V</text>
<text x="24.1" y="174">C1</text>
<text x="31.3" y="176.8">0.1uf</text>
<text x="69.6" y="176.5">C7</text>
<text x="76.3" y="176.8">0.1</text>
<text x="110.9" y="174.1">H4</text>
<text x="110.9" y="177.1">MOUNT-HOLE3.6</text>
<text x="112.7" y="174.1">2</text>
<text x="112.7" y="174.1">3</text>
<text x="112.7" y="174.1">1</text>
<text x="24.1" y="181.3">100uf</text>
<text x="33.6" y="181.8">C2</text>
<text x="69.6" y="181.3">100uf C9</text>
<text x="139.2" y="184.7">IC3</text>
<text x="264.6" y="185.3" transform="rotate(-90 264.6 185.3)">R5</text>
<text x="262" y="186.2" transform="rotate(-90 262 186.2)">10k</text>
<text x="49" y="192.9">GND</text>
<text x="207.3" y="192.3" transform="rotate(-90 207.3 192.3)">SL3</text>
<text x="209" y="192.3" transform="rotate(-90 209 192.3)">SL1</text>
<text x="224.2" y="192.3" transform="rotate(-90 224.2 192.3)">SL2</text>
<text x="185.2" y="203">GND</text>
<text x="255.9" y="200.5">GND</text>
</g>
<g font-size="2.5" fill="#198919">
<text x="5.4" y="27.6">Solar Panel</text>
<text x="57.9" y="35.1">Solar Voltage</text>
<text x="57.9" y="37.8">measurement</text>
<text x="265.2" y="42.7">Battery 12V</text>
<text x="212" y="50.3">DC / DC Converter</text>
<text x="154.3" y="65">MPPT Solar charger with P &amp; O algorithm</text>
<text x="154.3" y="67.7">developed by : Ram Sankar Pillai</text>
<text x="154.3" y="70.4">Feb 2015</text>
<text x="105.6" y="73.3" transform="rotate(-90 105.6 73.3)">PWM Input</text>
<text x="154.3" y="73">www.aaram-engineering.com</text>
<text x="154.3" y="78.4">Original design credits to :</text>
<text x="154.3" y="81">EPE May 2012</text>
<text x="154.3" y="83.7">www.timnolan.com</text>
<text x="154.3" y="86.4">www.siliconchips.com.au</text>
<text x="45.1" y="93.9" transform="rotate(-90 45.1 93.9)">ACS712 30A Module</text>
<text x="237.4" y="99" transform="rotate(-90 237.4 99)">LM35 Temp sensor</text>
<text x="240.1" y="99" transform="rotate(-90 240.1 99)">(optional)</text>
<text x="55.9" y="111.1">60 W Solar panel open volt = 22V</text>
<text x="55.9" y="113.8">Short current = 3.7A</text>
<text x="55.9" y="116.5">I'm using 2 x 60W panels</text>
<text x="55.9" y="119.1">So the max amp=7.4A</text>
<text x="204.8" y="124.2">Battery voltage measurement</text>
<text x="111.9" y="189">PWM Input</text>
<text x="189.6" y="194.7">LED indicators</text>
<text x="189.6" y="197.4">(optional)</text>
<text x="219.9" y="194.8">LCD Display</text>
</g>
<g font-size="2.1" fill="#929292">
<text x="201.2" y="15.4">1</text>
<text x="212.1" y="15.4">2</text>
<text x="53.2" y="83.5">1</text>
<text x="53.2" y="80.9">2</text>
<text x="53.2" y="78.5">3</text>
<text x="226.5" y="86">1</text>
<text x="226.5" y="88.5">2</text>
<text x="226.5" y="91.1">3</text>
<text x="135.7" y="121.3">1</text>
<text x="141.5" y="122.4">PC6(/RESET)</text>
<text x="163.5" y="125">PC1(ADC1)</text>
<text x="163.5" y="122.4">PC0(ADC0)</text>
<text x="179.3" y="123.8">24</text>
<text x="179.3" y="121.3">23</text>
<text x="134.5" y="126.4">22</text>
<text x="134.5" y="128.9">21</text>
<text x="134.5" y="131.4">20</text>
<text x="141.5" y="130">AREF</text>
<text x="141.5" y="127.5">GND</text>
<text x="163.5" y="130">PC3(ADC3)</text>
<text x="163.5" y="127.5">PC2(ADC2)</text>
<text x="179.3" y="131.4">27</text>
<text x="179.3" y="128.9">26</text>
<text x="179.3" y="126.4">25</text>
<text x="141.5" y="132.5">AVCC</text>
<text x="158.6" y="132.5">PC4(ADC4/SDA)</text>
<text x="158.8" y="135">PC5(ADC5/SCL)</text>
<text x="179.3" y="133.9">28</text>
<text x="135.7" y="139">9</text>
<text x="141.5" y="140.1">PB6(XTAL1/TOSC1)</text>
<text x="134.5" y="144">10</text>
<text x="141.5" y="145.1">PB7(XTAL2/TOSC2)</text>
<text x="164.7" y="145.1">PD0(RXD)</text>
<text x="164.9" y="147.7">PD1(TXD)</text>
<text x="179.3" y="149.1">4</text>
<text x="179.3" y="146.6">3</text>
<text x="179.3" y="144">2</text>
<text x="135.7" y="151.6">8</text>
<text x="141.5" y="152.7">GND</text>
<text x="161.8" y="155.2">PD4(XCK/T0)</text>
<text x="164.6" y="152.7">PD3(INT1)</text>
<text x="164.6" y="150.2">PD2(INT0)</text>
<text x="179.3" y="154.1">6</text>
<text x="179.3" y="151.6">5</text>
<text x="135.7" y="156.6">7</text>
<text x="141.5" y="157.7">VCC</text>
<text x="164.5" y="160.3">PD6(AIN0)</text>
<text x="166.7" y="157.7">PD5(T1)</text>
<text x="179.3" y="161.7">13</text>
<text x="179.3" y="159.1">12</text>
<text x="179.3" y="156.6">11</text>
<text x="41.8" y="164.2">1</text>
<text x="45.6" y="165.3">VI</text>
<text x="53.1" y="165.3">VO</text>
<text x="58.8" y="164.2">3</text>
<text x="164.5" y="162.8">PD7(AIN1)</text>
<text x="165.8" y="167.9">PB0(ICP)</text>
<text x="179.3" y="166.7">14</text>
<text x="48.9" y="168.8">GND</text>
<text x="50.5" y="171.2" transform="rotate(-90 50.5 171.2)">2</text>
<text x="160.1" y="172.9">PB2(SS/OC1B)</text>
<text x="163.5" y="170.3">PB1(OC1A)</text>
<text x="179.3" y="171.7">16</text>
<text x="179.3" y="169.2">15</text>
<text x="159" y="175.4">PB3(MOSI/OC2)</text>
<text x="163.9" y="177.9">PB4(MISO)</text>
<text x="179.3" y="179.3">19</text>
<text x="179.3" y="176.8">18</text>
<text x="179.3" y="174.3">17</text>
<text x="165" y="180.5">PB5(SCK)</text>
<text x="191.8" y="184.9" transform="rotate(-90 191.8 184.9)">1</text>
<text x="194.3" y="184.9" transform="rotate(-90 194.3 184.9)">2</text>
<text x="196.8" y="184.9" transform="rotate(-90 196.8 184.9)">3</text>
<text x="199.3" y="184.9" transform="rotate(-90 199.3 184.9)">4</text>
<text x="201.9" y="184.9" transform="rotate(-90 201.9 184.9)">5</text>
<text x="212" y="184.9" transform="rotate(-90 212 184.9)">4</text>
<text x="214.5" y="184.9" transform="rotate(-90 214.5 184.9)">3</text>
<text x="217" y="184.9" transform="rotate(-90 217 184.9)">2</text>
<text x="219.5" y="184.9" transform="rotate(-90 219.5 184.9)">1</text>
<text x="227.1" y="184.9" transform="rotate(-90 227.1 184.9)">5</text>
<text x="229.7" y="184.9" transform="rotate(-90 229.7 184.9)">4</text>
<text x="232.2" y="184.9" transform="rotate(-90 232.2 184.9)">3</text>
<text x="234.7" y="184.9" transform="rotate(-90 234.7 184.9)">2</text>
<text x="237.2" y="184.9" transform="rotate(-90 237.2 184.9)">1</text>
</g>
</svg>
